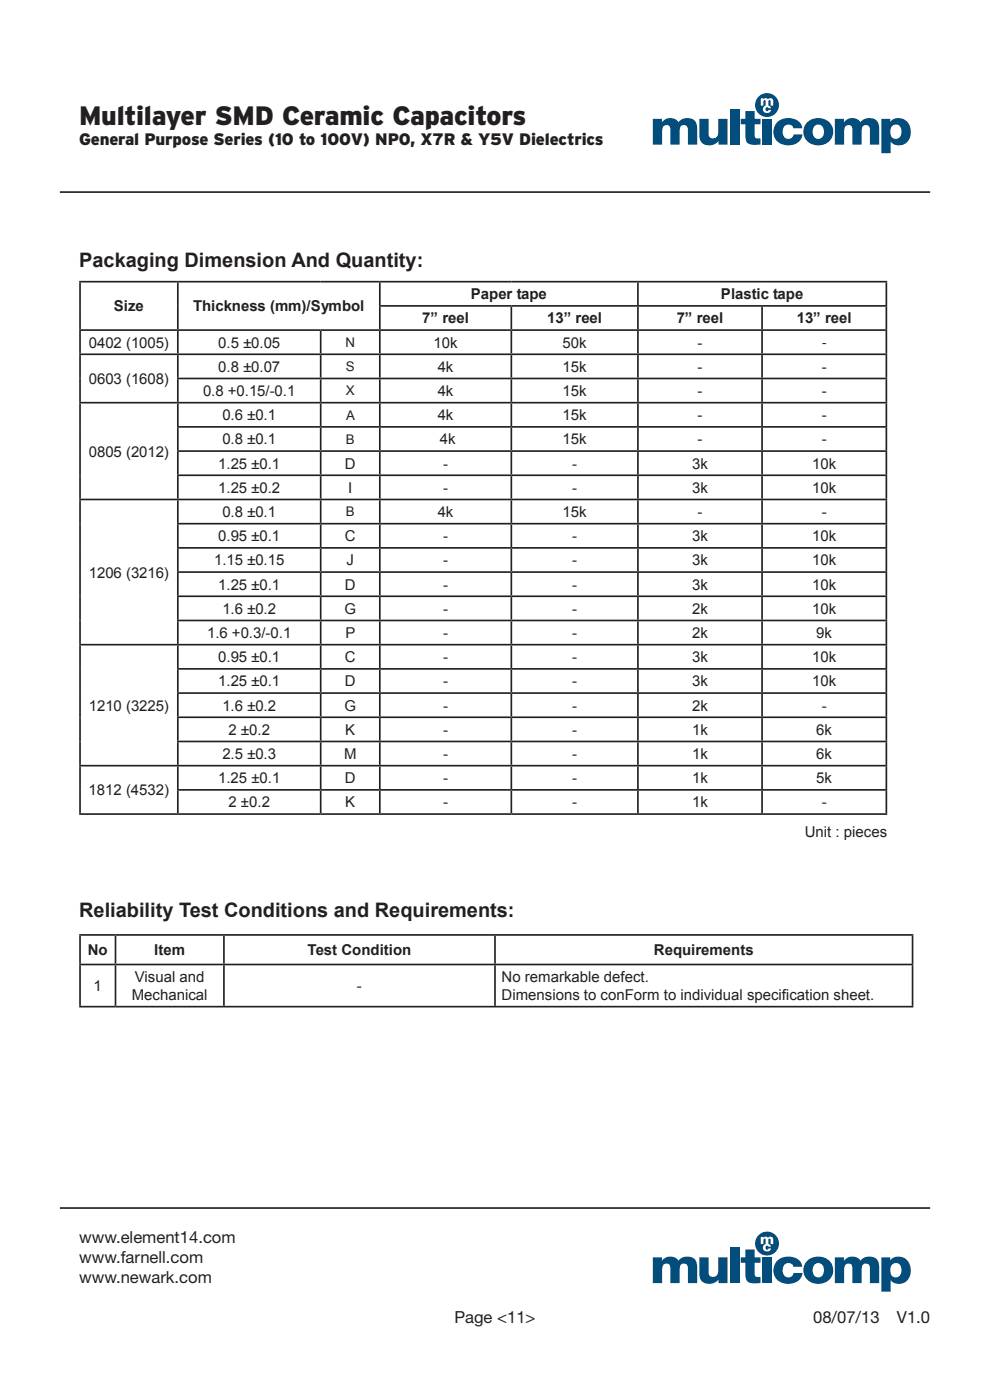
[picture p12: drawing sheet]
<svg xmlns="http://www.w3.org/2000/svg" width="210mm" height="297mm" viewBox="0 0 210 297" stroke-linecap="round" stroke-linejoin="round" font-family="sans-serif">
<path d="M12.7 40.8h184.6" fill="none" stroke="#231f20" stroke-width=".35"/>
<g fill="#034d7d">
<path d="M138.5 25.2h1.9v.8a2.16 2.16 0 0 1 3.5-.1 2.36 2.36 0 0 1 3.8 .1l.2 1v3.7h-2v-3.2a.87 .87 0 0 0-.9-1 .87 .87 0 0 0-.8 1v3.2h-2v-3.1a.87 .87 0 0 0-.8-1.1 .87 .87 0 0 0-.9 .9l-.1 3.3h-1.9z"/>
<path d="M148.3 25.2h2v3.2a1.04 1.04 0 0 0 1.2 1 1.04 1.04 0 0 0 .9-1.3v-2.9h1.9v5.5h-1.9v-.8a2.46 2.46 0 0 1-3.7 .1l-.3-.9z"/>
<path d="M154.8 23.2h2v7.5h-2z"/>
<path d="M158.1 23.6h2v1.6h1.2v1.2h-1.2v2.5a.85 .85 0 0 0 1.2 .5v1.3h-.8a1.78 1.78 0 0 1-2.4-1.9v-2.4h-1v-1.2h1z"/>
<path d="M161.7 25.2h2v5.5h-2z"/>
<path d="M164.7 26.1a3.4 3.4 0 0 1 5.4 .5l.1 .6h-1.9a1.13 1.13 0 0 0-1.3-.8 1.13 1.13 0 0 0-.9 1.2 1.31 1.31 0 0 0 .3 1.5 1.31 1.31 0 0 0 1.6 .1l.3-.7h1.9a3.2 3.2 0 0 1-5.5 1.3 2.96 2.96 0 0 1 0-3.7z"/>
<path d="M177.1 25.2h1.9v.8a2.16 2.16 0 0 1 3.5-.1 2.36 2.36 0 0 1 3.8 .1l.2 1v3.7h-2v-3.2a.87 .87 0 0 0-.9-1 .87 .87 0 0 0-.8 1v3.2h-2v-3.1a.87 .87 0 0 0-.8-1.1 .87 .87 0 0 0-.9 .9v3.3h-2z"/>
<path d="M171.1 26.1a3.2 3.2 0 0 1 3.7-.9 3.2 3.2 0 0 1 1.9 3.4 3.3 3.3 0 0 1-3.1 2.2 3.3 3.3 0 0 1-3.1-2.2 2.86 2.86 0 0 1 .6-2.5zM172.8 26.8a1.89 1.89 0 0 0 .3 2.6 1.46 1.46 0 0 0 1.5-.6 1.46 1.46 0 0 0 0-1.7 1.13 1.13 0 0 0-1.8-.3z"/>
<path d="M187 25.2h1.8v.6a2.5 2.5 0 0 1 2.7-.6 2.5 2.5 0 0 1 1.7 2.2 2.58 2.58 0 0 1-.9 2.9 2.58 2.58 0 0 1-3.1 .1l-.3-.3v2.4h-1.9zM189.1 26.9a1.84 1.84 0 0 0 .5 2.5 1.28 1.28 0 0 0 1.6-1.5 1.19 1.19 0 0 0-.6-1.4 1.19 1.19 0 0 0-1.5 .4z"/>
<circle cx="162.7" cy="22.3" r="2.54"/>
</g>
<path d="M161.4 20.9h.5v.2l.5-.3 .5 .3 .1-.2a.6 .6 0 0 1 .7 0 .6 .6 0 0 1 .3 .6v.9h-.5l-.1-1.1h-.3l-.1 1.1 .4 .3 .1 .3h-.5a.36 .36 0 0 0-.5-.1 .36 .36 0 0 0 0 .5 .36 .36 0 0 0 .5 .1v-.2h.6a.85 .85 0 0 1-1.4 .5 .85 .85 0 0 1 .2-1.4v-1l-.2-.2-.2 .2-.1 1h-.5z" fill="#fff"/>
<g fill="#034d7d">
<path d="M138.5 266.7h1.9v.8a2.16 2.16 0 0 1 3.5 0 2.36 2.36 0 0 1 3.8 .1l.2 .9v3.7h-2v-3.2a.87 .87 0 0 0-.9-.9 .87 .87 0 0 0-.8 .9v3.2h-2v-3.1a.87 .87 0 0 0-.8-1.1 .87 .87 0 0 0-.9 1l-.1 3.2h-1.9z"/>
<path d="M148.3 266.7h2v3.2a1.04 1.04 0 0 0 1.2 1 1.04 1.04 0 0 0 .9-1.2v-3h1.9v5.5h-1.9v-.7a2.46 2.46 0 0 1-3.7 0l-.3-.9z"/>
<path d="M154.8 264.7h2v7.5h-2z"/>
<path d="M158.1 265.1h2v1.6h1.2v1.2h-1.2v2.5a.85 .85 0 0 0 1.2 .5v1.3h-.8a1.78 1.78 0 0 1-2.4-1.9v-2.4h-1v-1.2h1z"/>
<path d="M161.7 266.7h2v5.5h-2z"/>
<path d="M164.7 267.7a3.4 3.4 0 0 1 5.4 .5l.1 .5h-1.9a1.13 1.13 0 0 0-1.3-.7 1.13 1.13 0 0 0-.9 1.1 1.31 1.31 0 0 0 .3 1.6 1.31 1.31 0 0 0 1.6 0l.3-.6h1.9a3.2 3.2 0 0 1-5.5 1.3 2.96 2.96 0 0 1 0-3.7z"/>
<path d="M177.1 266.7h1.9v.8a2.16 2.16 0 0 1 3.5 0 2.36 2.36 0 0 1 3.8 .1l.2 .9v3.7h-2v-3.2a.87 .87 0 0 0-.9-.9 .87 .87 0 0 0-.8 .9v3.2h-2v-3.1a.87 .87 0 0 0-.8-1.1 .87 .87 0 0 0-.9 1v3.2h-2z"/>
<path d="M171.1 267.6a3.2 3.2 0 0 1 3.7-.8 3.2 3.2 0 0 1 1.9 3.4 3.3 3.3 0 0 1-3.1 2.2 3.3 3.3 0 0 1-3.1-2.2 2.86 2.86 0 0 1 .6-2.6zM172.8 268.3a1.89 1.89 0 0 0 .3 2.6 1.46 1.46 0 0 0 1.5-.6 1.46 1.46 0 0 0 0-1.7 1.13 1.13 0 0 0-1.8-.3z"/>
<path d="M187 266.7h1.8v.7a2.5 2.5 0 0 1 2.7-.7 2.5 2.5 0 0 1 1.7 2.2 2.58 2.58 0 0 1-.9 2.9 2.58 2.58 0 0 1-3.1 .1l-.3-.3v2.4h-1.9zM189.1 268.4a1.84 1.84 0 0 0 .5 2.5 1.28 1.28 0 0 0 1.6-1.5 1.19 1.19 0 0 0-.6-1.3 1.19 1.19 0 0 0-1.5 .3z"/>
<circle cx="162.7" cy="263.8" r="2.54"/>
</g>
<path d="M161.4 262.4h.5v.2l.5-.2 .5 .2 .1-.1a.6 .6 0 0 1 .7-.1 .6 .6 0 0 1 .3 .6v.9h-.5l-.1-1.1h-.3l-.1 1.1 .4 .3 .1 .3h-.5a.36 .36 0 0 0-.5-.1 .36 .36 0 0 0 0 .6 .36 .36 0 0 0 .5 0v-.2h.6a.85 .85 0 0 1-1.4 .6 .85 .85 0 0 1 .2-1.5v-1l-.2-.1-.2 .1-.1 1h-.5z" fill="#fff"/>
<g fill="none" stroke="#231f20" stroke-width=".35">
<path d="M16.8 59.8h171.4M17 59.9v9.9M37.7 59.9v9.9M80.6 59.9v4.8M135.3 59.9v4.8M188 59.9v4.8M16.8 70h171.4M16.8 75.2h171.4M17 70.2v4.8M17 75.3v10M37.7 70.2v4.8M37.7 75.3v4.8"/>
<path d="M68 70.2v4.8M68 75.3v4.8M80.4 64.9h107.8M80.6 65.1v4.7M80.6 70.2v4.8M80.6 75.3v4.8M108.5 65.1v4.7M108.5 70.2v4.8M108.5 75.3v4.8M135.3 65.1v4.7M135.3 70.2v4.8M135.3 75.3v4.8"/>
<path d="M161.7 65.1v4.7M161.7 70.2v4.8M161.7 75.3v4.8M188 65.1v4.7M188 70.2v4.8M188 75.3v4.8M16.8 85.4h171.4M17 85.6v20.2M37.5 80.3h150.7M37.5 90.6h150.7M37.5 95.7h150.7M37.7 80.5v4.8"/>
<path d="M37.7 85.6v4.8M37.7 90.7v4.8M37.7 95.9v4.8M68 80.5v4.8M68 85.6v4.8M68 90.7v4.8M68 95.9v4.8M80.6 80.5v4.8M80.6 85.6v4.8M80.6 90.7v4.8M80.6 95.9v4.8M108.5 80.5v4.8"/>
<path d="M108.5 85.6v4.8M108.5 90.7v4.8M108.5 95.9v4.8M135.3 80.5v4.8M135.3 85.6v4.8M135.3 90.7v4.8M135.3 95.9v4.8M161.7 80.5v4.8M161.7 85.6v4.8M161.7 90.7v4.8M161.7 95.9v4.8M188 80.5v4.8"/>
<path d="M188 85.6v4.8M188 90.7v4.8M188 95.9v4.8M16.8 106h171.4M17 106.1v30.5M37.5 100.8h150.7M37.5 111.1h150.7M37.5 116.2h150.7M37.7 101v4.8M37.7 106.1v4.8M37.7 111.3v4.8M37.7 116.4v4.8"/>
<path d="M68 101v4.8M68 106.1v4.8M68 111.3v4.8M68 116.4v4.8M80.6 101v4.8M80.6 106.1v4.8M80.6 111.3v4.8M80.6 116.4v4.8M108.5 101v4.8M108.5 106.1v4.8M108.5 111.3v4.8M108.5 116.4v4.8"/>
<path d="M135.3 101v4.8M135.3 106.1v4.8M135.3 111.3v4.8M135.3 116.4v4.8M161.7 101v4.8M161.7 106.1v4.8M161.7 111.3v4.8M161.7 116.4v4.8M188 101v4.8M188 106.1v4.8M188 111.3v4.8M188 116.4v4.8"/>
<path d="M16.8 136.8h171.4M17 136.9v25.4M37.5 121.4h150.7M37.5 126.5h150.7M37.5 131.6h150.7M37.7 121.5v4.8M37.7 126.7v4.8M37.7 131.8v4.8M37.7 136.9v4.8M68 121.5v4.8M68 126.7v4.8M68 131.8v4.8"/>
<path d="M68 136.9v4.8M80.6 121.5v4.8M80.6 126.7v4.8M80.6 131.8v4.8M80.6 136.9v4.8M108.5 121.5v4.8M108.5 126.7v4.8M108.5 131.8v4.8M108.5 136.9v4.8M135.3 121.5v4.8M135.3 126.7v4.8M135.3 131.8v4.8"/>
<path d="M135.3 136.9v4.8M161.7 121.5v4.8M161.7 126.7v4.8M161.7 131.8v4.8M161.7 136.9v4.8M188 121.5v4.8M188 126.7v4.8M188 131.8v4.8M188 136.9v4.8M37.5 141.9h150.7M37.5 147h150.7M37.5 152.2h150.7"/>
<path d="M37.5 157.3h150.7M37.7 142.1v4.8M37.7 147.2v4.8M37.7 152.3v4.8M37.7 157.5v4.8M68 142.1v4.8M68 147.2v4.8M68 152.3v4.8M68 157.5v4.8M80.6 142.1v4.8M80.6 147.2v4.8M80.6 152.3v4.8"/>
<path d="M80.6 157.5v4.8M108.5 142.1v4.8M108.5 147.2v4.8M108.5 152.3v4.8M108.5 157.5v4.8M135.3 142.1v4.8M135.3 147.2v4.8M135.3 152.3v4.8M135.3 157.5v4.8M161.7 142.1v4.8M161.7 147.2v4.8M161.7 152.3v4.8"/>
<path d="M161.7 157.5v4.8M188 142.1v4.8M188 147.2v4.8M188 152.3v4.8M188 157.5v4.8M16.8 162.4h171.4M16.8 172.7h171.4M17 162.6v9.9M37.5 167.6h150.7M37.7 162.6v4.8M37.7 167.7v4.8M68 162.6v4.8"/>
<path d="M68 167.7v4.8M80.6 162.6v4.8M80.6 167.7v4.8M108.5 162.6v4.8M108.5 167.7v4.8M135.3 162.6v4.8M135.3 167.7v4.8M161.7 162.6v4.8M161.7 167.7v4.8M188 162.6v4.8M188 167.7v4.8M16.8 198.3h177"/>
<path d="M17 198.5v5.9M24.5 198.5v5.9M47.5 198.5v5.9M105 198.5v5.9M193.6 198.5v5.9M16.8 204.6h177M16.8 213.6h177M17 204.8v8.6M24.5 204.8v8.6M47.5 204.8v8.6M105 204.8v8.6M193.6 204.8v8.6"/>
<path d="M12.7 256.3h184.6"/>
</g>
<text font-size="5.6" fill="#231f20" x="16.8" y="26.6">Multilayer SMD Ceramic Capacitors</text>
<g font-size="4.2" fill="#231f20">
<text x="16.8" y="56.6">Packaging Dimension And Quantity:</text>
<text x="16.8" y="194.6">Reliability Test Conditions and Requirements:</text>
</g>
<g font-size="3.5" fill="#231f20">
<text x="16.8" y="30.8">General Purpose Series (10 to 100V) NP0, X7R &amp; Y5V Dielectrics</text>
<text x="16.8" y="263.7">www.element14.com</text>
<text x="16.8" y="267.9">www.farnell.com</text>
<text x="16.8" y="272.2">www.newark.com</text>
<text x="96.4" y="280.6">Page &lt;11&gt;</text>
<text x="172.5" y="280.6">08/07/13</text>
<text x="190.2" y="280.6">V1.0</text>
</g>
<g font-size="3.2" fill="#231f20">
<text x="99.9" y="63.5">Paper tape</text>
<text x="152.9" y="63.5">Plastic tape</text>
<text x="24.2" y="66">Size</text>
<text x="41" y="66">Thickness (mm)/Symbol</text>
<text x="89.6" y="68.6">7” reel</text>
<text x="116.1" y="68.6">13” reel</text>
<text x="143.6" y="68.6">7” reel</text>
<text x="169" y="68.6">13” reel</text>
<text x="18.9" y="73.7">0402 (1005)</text>
<text x="46.3" y="73.7">0.5 ±0.05</text>
<text x="92" y="73.7">10k</text>
<text x="119.4" y="73.7">50k</text>
<text x="148" y="73.7">-</text>
<text x="18.9" y="81.4">0603 (1608)</text>
<text x="46.3" y="78.9">0.8 ±0.07</text>
<text x="92.8" y="78.9">4k</text>
<text x="119.3" y="78.9">15k</text>
<text x="148" y="78.9">-</text>
<text x="174.3" y="78.9">-</text>
<text x="43.1" y="84">0.8 +0.15/-0.1</text>
<text x="47.2" y="89.1">0.6 ±0.1</text>
<text x="92.8" y="84">4k</text>
<text x="92.8" y="89.1">4k</text>
<text x="119.3" y="84">15k</text>
<text x="119.3" y="89.1">15k</text>
<text x="148" y="84">-</text>
<text x="148" y="89.1">-</text>
<text x="174.3" y="84">-</text>
<text x="174.3" y="89.1">-</text>
<text x="47.2" y="94.3">0.8 ±0.1</text>
<text x="93.3" y="94.3">4k</text>
<text x="119.3" y="94.3">15k</text>
<text x="148" y="94.3">-</text>
<text x="174.3" y="94.3">-</text>
<text x="18.9" y="96.9">0805 (2012)</text>
<text x="46.3" y="99.4">1.25 ±0.1</text>
<text x="73.1" y="99.4">D</text>
<text x="94" y="99.4">-</text>
<text x="121.4" y="99.4">-</text>
<text x="146.8" y="99.4">3k</text>
<text x="172.3" y="99.4">10k</text>
<text x="46.3" y="104.6">1.25 ±0.2</text>
<text x="73.9" y="104.6">I</text>
<text x="94" y="104.6">-</text>
<text x="121.4" y="104.6">-</text>
<text x="146.8" y="104.6">3k</text>
<text x="172.3" y="104.6">10k</text>
<text x="47.2" y="109.7">0.8 ±0.1</text>
<text x="92.8" y="109.7">4k</text>
<text x="119.3" y="109.7">15k</text>
<text x="148" y="109.7">-</text>
<text x="174.3" y="109.7">-</text>
<text x="45.4" y="120">1.15 ±0.15</text>
<text x="46.3" y="114.8">0.95 ±0.1</text>
<text x="73.1" y="114.8">C</text>
<text x="73.5" y="120">J</text>
<text x="94" y="114.8">-</text>
<text x="94" y="120">-</text>
<text x="121.4" y="114.8">-</text>
<text x="121.4" y="120">-</text>
<text x="146.8" y="114.8">3k</text>
<text x="146.8" y="120">3k</text>
<text x="172.3" y="114.8">10k</text>
<text x="172.3" y="120">10k</text>
<text x="18.9" y="122.5">1206 (3216)</text>
<text x="46.3" y="125.1">1.25 ±0.1</text>
<text x="73.1" y="125.1">D</text>
<text x="94" y="125.1">-</text>
<text x="121.4" y="125.1">-</text>
<text x="146.8" y="125.1">3k</text>
<text x="172.3" y="125.1">10k</text>
<text x="47.2" y="130.2">1.6 ±0.2</text>
<text x="73.1" y="130.2">G</text>
<text x="94" y="130.2">-</text>
<text x="121.4" y="130.2">-</text>
<text x="146.8" y="130.2">2k</text>
<text x="172.3" y="130.2">10k</text>
<text x="43.9" y="135.4">1.6 +0.3/-0.1</text>
<text x="73.3" y="135.4">P</text>
<text x="94" y="135.4">-</text>
<text x="121.4" y="135.4">-</text>
<text x="146.8" y="135.4">2k</text>
<text x="173.2" y="135.4">9k</text>
<text x="46.3" y="140.5">0.95 ±0.1</text>
<text x="73.1" y="140.5">C</text>
<text x="94" y="140.5">-</text>
<text x="121.4" y="140.5">-</text>
<text x="146.8" y="140.5">3k</text>
<text x="172.3" y="140.5">10k</text>
<text x="46.3" y="145.6">1.25 ±0.1</text>
<text x="73.1" y="145.6">D</text>
<text x="94" y="145.6">-</text>
<text x="121.4" y="145.6">-</text>
<text x="146.8" y="145.6">3k</text>
<text x="172.3" y="145.6">10k</text>
<text x="18.9" y="150.8">1210 (3225)</text>
<text x="47.2" y="150.8">1.6 ±0.2</text>
<text x="48.5" y="155.9">2 ±0.2</text>
<text x="73.1" y="150.8">G</text>
<text x="73.2" y="155.9">K</text>
<text x="94" y="155.9">-</text>
<text x="94" y="150.8">-</text>
<text x="121.4" y="150.8">-</text>
<text x="121.4" y="155.9">-</text>
<text x="146.8" y="150.8">2k</text>
<text x="146.8" y="155.9">1k</text>
<text x="173.2" y="155.9">6k</text>
<text x="174.3" y="150.8">-</text>
<text x="47.2" y="161">2.5 ±0.3</text>
<text x="73" y="161">M</text>
<text x="94" y="161">-</text>
<text x="121.4" y="161">-</text>
<text x="146.8" y="161">1k</text>
<text x="173.2" y="161">6k</text>
<text x="46.3" y="166.2">1.25 ±0.1</text>
<text x="73.1" y="166.2">D</text>
<text x="94" y="166.2">-</text>
<text x="121.4" y="166.2">-</text>
<text x="146.8" y="166.2">1k</text>
<text x="173.2" y="166.2">5k</text>
<text x="18.8" y="168.7">1812 (4532)</text>
<text x="48.5" y="171.3">2 ±0.2</text>
<text x="73.2" y="171.3">K</text>
<text x="94" y="171.3">-</text>
<text x="121.4" y="171.3">-</text>
<text x="146.8" y="171.3">1k</text>
<text x="174.3" y="171.3">-</text>
<text x="170.7" y="177.6">Unit : pieces</text>
<text x="18.6" y="202.6">No</text>
<text x="32.7" y="202.6">Item</text>
<text x="65.3" y="202.6">Test Condition</text>
<text x="138.7" y="202.6">Requirements</text>
<text x="28.6" y="208.3">Visual and</text>
<text x="106.4" y="208.3">No remarkable defect.</text>
<text x="19.9" y="210.2">1</text>
<text x="28" y="212.1">Mechanical</text>
<text x="75.7" y="210.2">-</text>
<text x="106.4" y="212.1">Dimensions to conForm to individual specif</text>
<text x="165.9" y="212.1">ication sheet.</text>
</g>
<g font-size="2.8" fill="#231f20">
<text x="73.3" y="73.6">N</text>
<text x="174.4" y="73.6">-</text>
<text x="73.4" y="78.8">S</text>
<text x="73.4" y="83.9">X</text>
<text x="73.4" y="89">A</text>
<text x="73.4" y="94.2">B</text>
<text x="73.4" y="109.6">B</text>
</g>
</svg>
